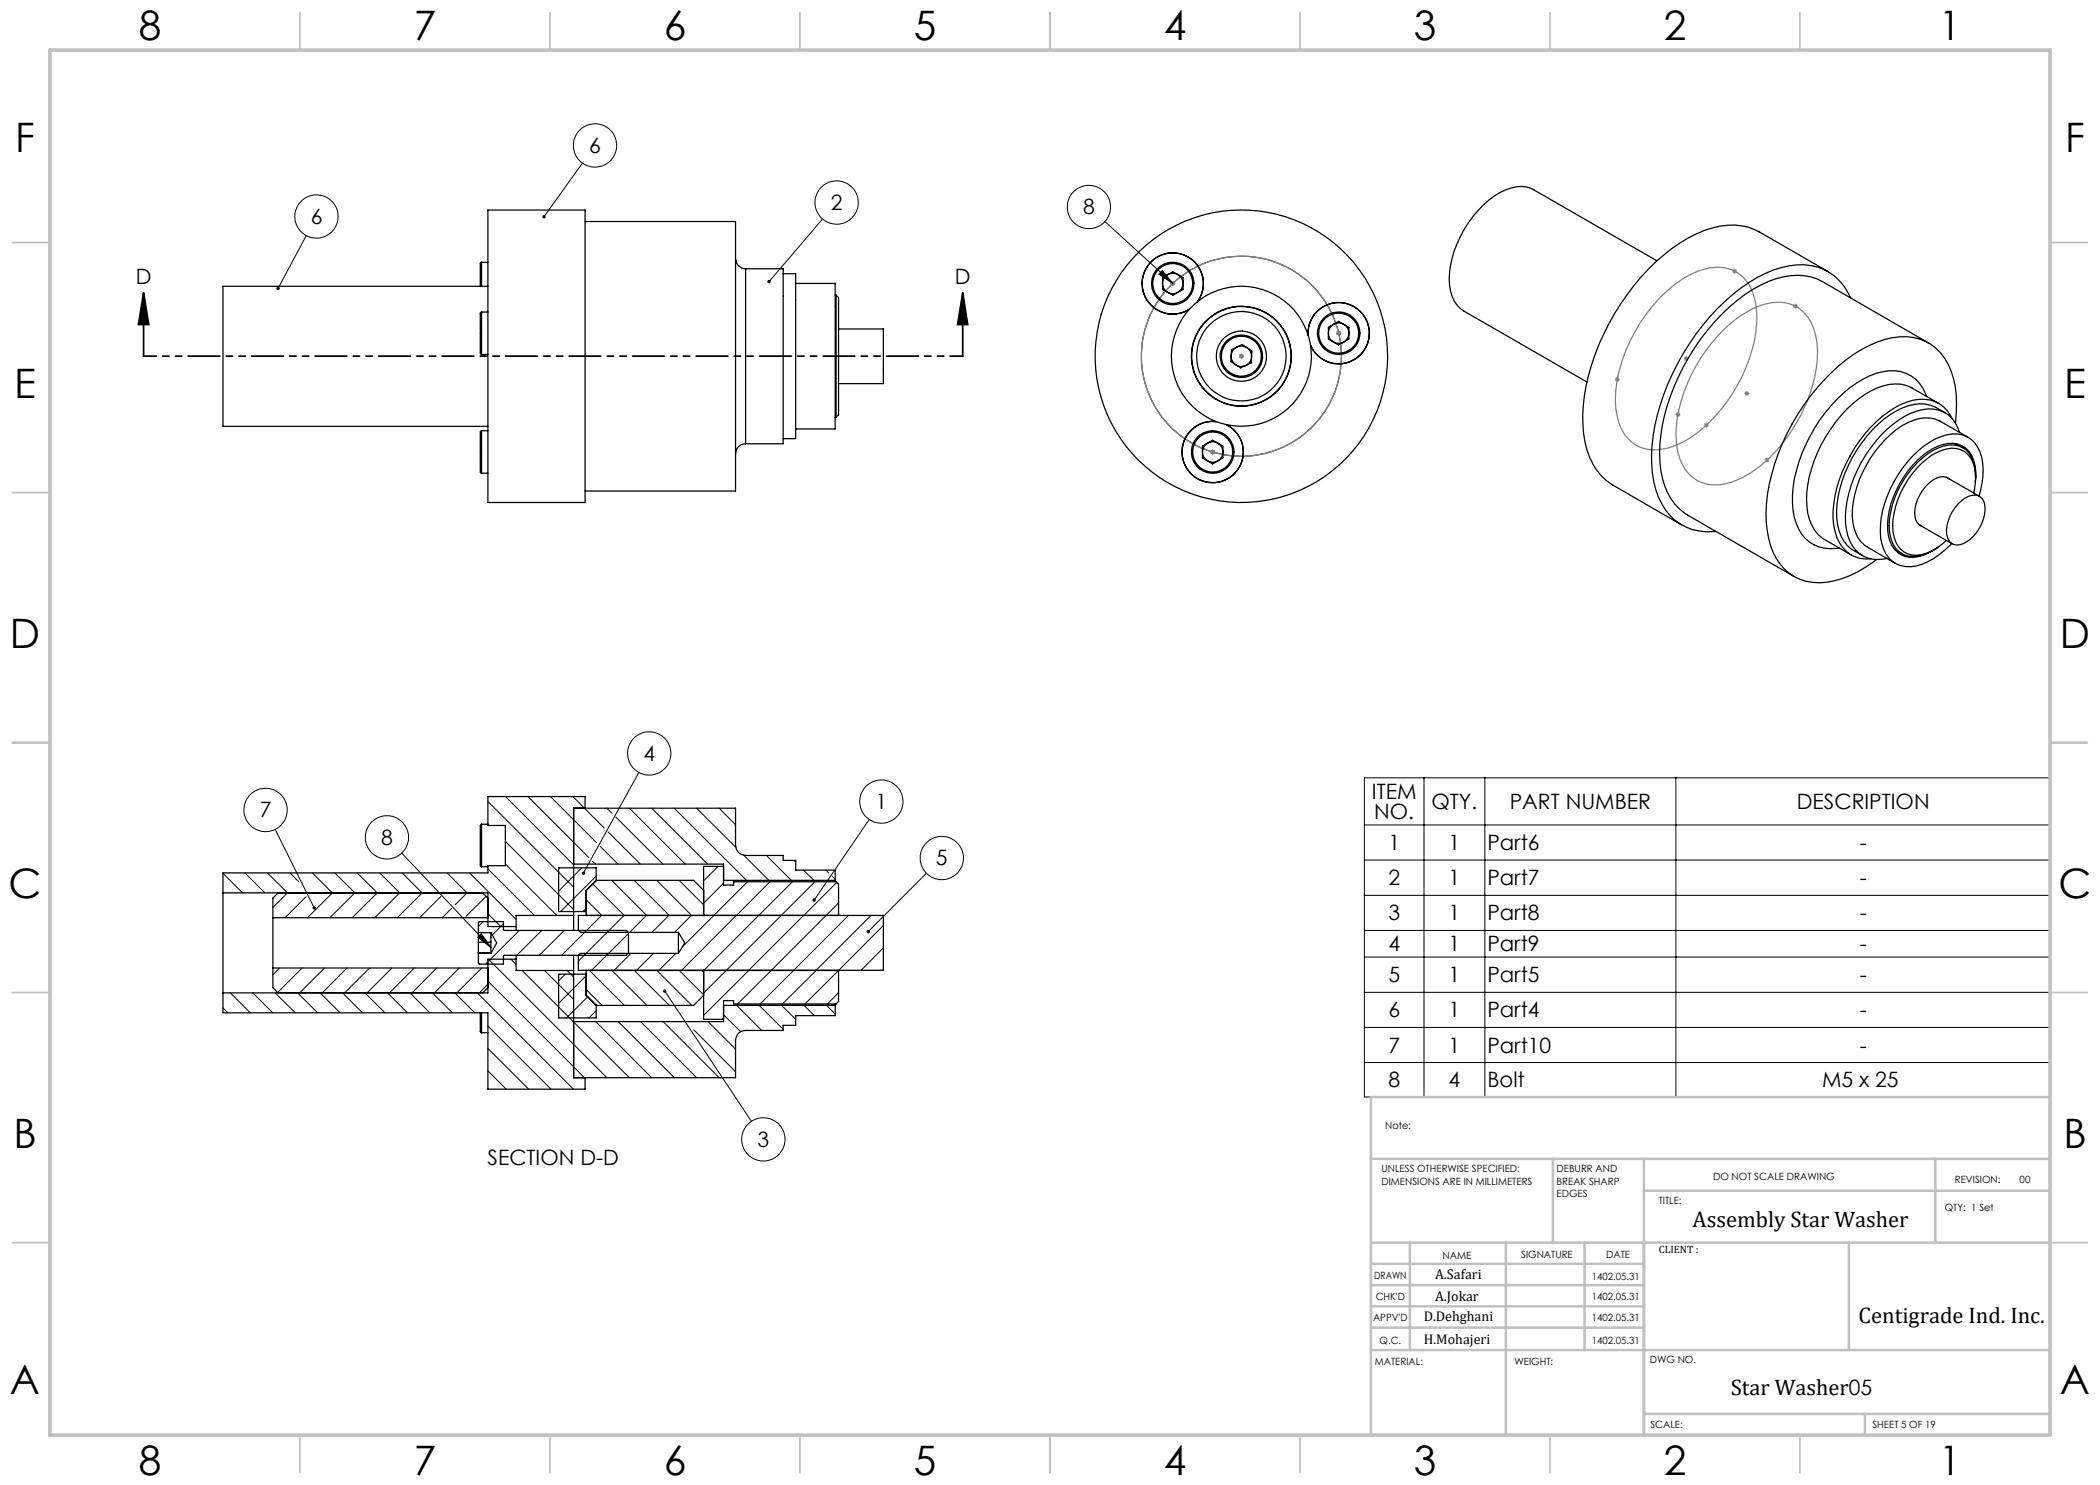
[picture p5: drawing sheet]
<svg xmlns="http://www.w3.org/2000/svg" width="420mm" height="297mm" viewBox="0 0 420 297" stroke-linecap="round" stroke-linejoin="round" font-family="sans-serif">
<g fill="none" stroke="#000" stroke-width=".2">
<path d="M116.5 32.6l-7.7 10.8M61.2 47.1l-5.6 10.6M164.5 43.8l-10.7 12.5M221 44.3l13.6 12.4M232.4 54.1l2.2 2.6-2.8-1.8zM101.1 159.3l13.6 13.7M105.6 159.3l12.2 12.2M110.1 159.3l9.2 9.3M114.6 159.3l6.3 6.3M127.8 154.5l-11.1 20.2M272.9 155.6h137.2v63.8h-137.2zM284.8 155.6v63.8"/>
<path d="M297 155.6v63.8M335.2 155.6v63.8M44.6 174.7l3.9 3.9M49 174.6l4 4M53.5 174.6l4 4M55 165.9l7.8 15.7M57.4 178.6l-2.8 2.9M58 174.6l1.7 1.7M61.2 179.3l-4.2 4.2M61.9 178.5l.1 .1M62.5 174.6l4 4M66.4 178.6l-4.9 4.9"/>
<path d="M67 174.6l4 4M70.9 178.6l-4.9 4.9M71.4 174.6l4.1 4M75.4 178.6l-5 4.9M76 174.6l3.9 4M79.9 178.6l-4.9 4.9M80.4 170.6l17.8 18.9M80.4 174.6l4 4M84.4 178.6l-5 4.9M88.2 179.3l-4.3 4.2M88.8 178.4l.1 .2M89.4 174.6l4 4"/>
<path d="M93.3 178.6l-2.2 2.3M93.9 174.6l9.3 9.3M97.2 179.3l-4 4M97.6 173.8l9.3 9.3M97.6 164.8l.3 .3M97.6 160.3l17.1 17.1M101.1 172.8l10.3 10.3M101.1 168.3l13.6 13.6M111.9 173.6l-.2 .1M116.3 173.6l-4.6 4.6M117.2 179.9l3.2 3.2M118.5 172.3l.6 .5"/>
<path d="M118.5 176.8l6.3 6.3M119.2 175.2l-7.1 7.1M120.1 169.3l3.5 3.5M121.4 161.6l1 1.1M121.6 166.4l6.5 6.4M122.3 176.1l7 7M123.2 163.4l9.4 9.4M125.9 161.6l11.2 11.2M126.8 176.1l7 7M130.4 161.6l11.1 11.2M131.3 176.1l7 7M134.8 161.6l14.5 14.5"/>
<path d="M135.8 176.1l4.9 4.9M139.3 161.6l7.9 7.9M143.6 173.3l-2.9 2.9M143.8 161.6l3.3 3.4M144.7 176.6l-4 4.1M144.7 176l.1 .1M148.7 171l5.1 5.1M149.5 176.4l-13.1 13M153.3 171.1l5 5M154 176.4l-6.7 6.7M158.5 176.4l-17.8 17.7M158.8 172.1l.3 .3"/>
<path d="M160.7 174l2.1 2.1M163 176.4l-22.3 22.2M165.2 174l.5 .6M166.5 175.3l.5 .6M167.4 176.5l-17.6 17.6M173.8 163.9l-11 16.1M185.3 174.7l-11.7 11.6M272.9 165h137.2M272.9 172h137.2M272.9 179.1h137.2M46.1 198.6l4 4M50.6 198.6l3.9 4"/>
<path d="M55 198.6l4.1 4M55.9 193.6l-1.3 1.3M59.5 198.6l4 4M60.4 193.6l-4.9 4.9M64 198.6l4 4M64.9 193.6l-4.9 4.9M68.5 198.6l4 4M69.4 193.6l-4.9 4.9M73 198.6l4 4M73.9 193.6l-4.9 4.9M77.5 198.6l4 4M78.4 193.6l-5 4.9"/>
<path d="M82 198.6l4 4M82.9 193.6l-5 4.9M86.5 198.6l4 4M87.3 193.6l-4.9 4.9M90.3 181.6l-1.9 1.9M90.9 198.6l4.1 4M91.9 193.6l-5 4.9M95.5 198.6l19.2 19.2M95.5 187.4l.8-.6 1.9 2.7zM96.3 193.6l-4.9 4.9M96.6 184.3l-.9 1M97.6 196.2l19.4 19.4"/>
<path d="M97.6 182.7l2.6 2.6M97.6 196.8l-1.7 1.7M97.6 183.4l-.2 .1M97.7 191.8l23.7 23.7M100.7 184.8l-2.2 2.2M102.2 191.8l1 1.1M103.9 186.1l-6.8 6.7M104.4 194.1l21.5 21.4M108.3 186.1l-4.9 5M108.9 194.1l5.8 5.8M112.9 186.1l-5.1 5M113.1 194.8l-1.4 1.4"/>
<path d="M113.4 194.1l1.3 1.3M115.8 183.1l-.1 .1M117.2 197.9l3.2 3.2M117.2 195.2l-5.5 5.5M117.2 181.7l-.6 .6M117.3 186.1l-5 5M117.5 199.4l-4.2 4.2M117.9 194.1l7 7M120.3 183.1l-3.4 3.4M121.7 190.7l-3.4 3.4M122.4 194.1l7 7M124.8 183.1l-9.1 9.1"/>
<path d="M125.7 186.7l-4.4 4.4M126.2 190.7l-3.4 3.4M126.9 194.1l7 7M129.3 183.1l-3.4 3.4M130.7 190.7l-3.4 3.4M131.4 194.1l7 7M133 198.2l17.3 26.1M133.8 183.1l-3.4 3.4M135.2 190.7l-3.4 3.4M135.9 194.1l4.8 4.9M138.3 183.1l-3.4 3.4M140.3 194.1l.4 .3"/>
<path d="M147.2 183.1l-10.9 11M149.8 194.1l-9.1 9M154.2 194.1l-6.7 6.7M163.2 194.1l-6.7 6.7M165.2 183.1l-10.9 11M167.7 194.1l-6.7 6.7M167.7 198.5l-2.2 2.3M167.7 180.6l-2.5 2.5M169.7 183.1l-17.7 17.7M174.2 183.1l-11 11M176.7 185.1l-9 9M176.7 189.6l-4.5 4.5"/>
<path d="M272.9 186.1h137.2M272.9 191.4h137.2M272.9 198.5h137.2M44.6 201.6l1 1M97.6 214.2l3.6 3.6M97.6 209.7l8.1 8.1M97.6 205.2l12.6 12.6M119.2 204.3l11.2 11.2M119.2 202.1l-1.4 1.5M123.6 204.3l11.3 11.2M128.1 204.3l11.2 11.2M132.6 204.3l11.2 11.2"/>
<path d="M138.7 205.9l8.4 8.4M141.6 204.3l5.5 5.5M144.7 203.6l-.3 .3M144.7 202.9l3.4 3.4M147.4 201.1l4.9 5M151.8 201.1l4.8 4.8M156.3 201.1l2.8 2.8M160.8 201.1l2.1 2M165.3 201.1l1.7 1.7M272.9 205.5h137.2M272.9 212.5h137.2"/>
<circle cx="119" cy="29.1" r="4.3"/>
<circle cx="63.3" cy="43.3" r="4.3"/>
<circle cx="167.3" cy="40.5" r="4.3"/>
<circle cx="217.8" cy="41.4" r="4.3"/>
<circle cx="129.9" cy="150.7" r="4.3"/>
<circle cx="53.1" cy="162" r="4.3"/>
<circle cx="77.4" cy="167.5" r="4.3"/>
<circle cx="176.3" cy="160.3" r="4.3"/>
<circle cx="188.3" cy="171.6" r="4.3"/>
<circle cx="152.7" cy="227.9" r="4.3"/>
</g>
<path d="M28.7 58.6l1 6.3h-2zM28.7 58.6v12.7M192.5 58.6l1 6.3h-2zM192.5 58.6v12.7" fill="none" stroke="#000" stroke-width=".35"/>
<g fill="none" stroke="#808080" stroke-width=".2">
<path d="M234.1 56.7h1M234.2 56.3l.7 .7M234.6 56.2v1M234.9 56.3l-.7 .7M346.4 54.2h1M346.6 53.9l.7 .7M346.9 53.7v1M347.3 53.9l-.7 .7M247.8 71.3h1M247.9 70.9l.7 .7M248.3 70.8v1M248.6 70.9l-.7 .7"/>
<path d="M267.2 66.6h1.1M267.4 66.3l.7 .7M267.7 66.1v1M268.1 66.3l-.7 .7M323 75.9h1M323.1 75.5l.7 .7M323.5 75.4v1M323.8 75.5l-.7 .7M336.7 71.7h1M336.9 71.4l.7 .7M337.2 71.2v1M337.6 71.4l-.7 .7"/>
<path d="M348.9 78.7h.9M349 78.3l.7 .8M349.4 78.2v1M349.7 78.3l-.7 .8M358.6 61.2h1M358.7 60.9l.7 .7M359.1 60.7v1M359.4 60.9l-.7 .7M242 90.4h1M242.2 90.1l.7 .7M242.5 89.9v1M242.9 90.1l-.7 .7"/>
<path d="M335.1 82.9h1M335.2 82.5l.8 .8M335.6 82.4v1M336 82.5l-.8 .8M340.8 85h1M340.9 84.7l.7 .7M341.3 84.5v1M341.6 84.7l-.7 .7M352.9 92h1M353.1 91.6l.7 .8M353.4 91.5v1M353.8 91.6l-.7 .8"/>
</g>
<g fill="none" stroke="#808080" stroke-width=".25">
<path d="M332.7 58.9a16.9 16.9 0 0 1 10.9-5.5 7.3 7.3 0 0 1 7.2 6 22.4 22.4 0 0 1-1.7 14.4 30.4 30.4 0 0 1-12.6 14.7 10.4 10.4 0 0 1-8.6 .9 8.6 8.6 0 0 1-4.6-7.1 27.1 27.1 0 0 1 4.4-17.1l2.5-3.6zM344.4 66.3a18.8 18.8 0 0 1 10.1-5.8 7.4 7.4 0 0 1 8.5 6.3 23.1 23.1 0 0 1-1.8 14 29.4 29.4 0 0 1-13 14.9 9.7 9.7 0 0 1-8.5 .5 9.4 9.4 0 0 1-4.5-8.4 29.5 29.5 0 0 1 6.4-18.2z"/>
<circle cx="248.3" cy="71.2" r="20"/>
</g>
<path d="M192.5 71.2h-163.8" fill="none" stroke="#000" stroke-width=".35" stroke-dasharray="6.3 1.3 1.3 1.3 1.3 1.3" stroke-dashoffset="3.8"/>
<g fill="none" stroke="#c0c0c0" stroke-width=".35">
<path d="M60 2.5v7.5M110 2.5v7.5M160 2.5v7.5M210 2.5v7.5M260 2.5v7.5M310 2.5v7.5M360 2.5v7.5M2.5 48.5h7.5M410 48.5h7.5M2.5 98.5h7.5M410 98.5h7.5M2.5 148.5h7.5"/>
<path d="M410 148.5h7.5M2.5 198.5h7.5M410 198.5h7.5M2.5 248.5h7.5M410 248.5h7.5M60 287v7.5M110 287v7.5M160 287v7.5M210 287v7.5M260 287v7.5M310 287v7.5M360 287v7.5"/>
</g>
<g fill="none" stroke="#c0c0c0" stroke-width=".5">
<path d="M410 219.4h-135.8v67.4M274.2 231.8h135.8M310.6 231.8v16.7M328.8 231.8v55.2M328.8 238.2h81.2M387.1 231.8v16.7M274.2 248.5h135.8M274.2 257h54.6M274.2 252.8h54.6M282 248.5v21.5M301.2 248.5v38.3M316.9 248.5v21.5"/>
<path d="M369.8 248.5v21.5M274.2 265.5h54.6M274.2 261.3h54.6M274.2 270h135.8M328.8 282.8h81.2M373 282.8v4.2"/>
</g>
<path d="M10 10h400v277h-400z" fill="none" stroke="#c0c0c0" stroke-width=".7"/>
<g fill="#000">
<path d="M232.4 54.1l2.2 2.6-2.8-1.8z"/>
<path d="M55.4 57.4l-.1 .4 .2 .2 .1-.3-.1 .3a.35 .35 0 0 0 .5-.3 .35 .35 0 0 0-.6-.3zM108.5 43.1l-.1 .2 .2 .3 .2-.2-.2 .2a.34 .34 0 0 0 .4 0 .34 .34 0 0 0 0-.5 .34 .34 0 0 0-.5 0zM153.5 56.1l.1 .5 .2-.3-.2 .3a.34 .34 0 0 0 .4 0 .34 .34 0 0 0 0-.5 .34 .34 0 0 0-.5 0zM95.5 187.4l.8-.6 1.9 2.7zM173.4 186.1l-.1 .2 .1 .2 .2-.2-.2 .2a.34 .34 0 0 0 .5 .1 .34 .34 0 0 0 0-.5 .34 .34 0 0 0-.5 0zM162.7 179.7a.33 .33 0 0 0-.1 .6l.2-.3-.2 .3a.34 .34 0 0 0 .6-.3 .34 .34 0 0 0-.5-.3zM132.6 198a.34 .34 0 0 0 .2 .6 .34 .34 0 0 0 .4-.4 .34 .34 0 0 0-.4-.3l.2 .3-.2-.3zM116.5 174.4a.36 .36 0 0 0 0 .6l.2-.3-.2 .3a.34 .34 0 0 0 .5-.4 .34 .34 0 0 0-.5-.2zM62.7 181.3l-.1 .1a.34 .34 0 0 0 0 .4 .34 .34 0 0 0 .4 .1l-.2-.3 .2 .3a.34 .34 0 0 0 .1-.5 .34 .34 0 0 0-.4-.1z"/>
<path d="M192.5 58.6l1 6.3h-2zM28.7 58.6l1 6.3h-2z"/>
</g>
<g fill="none" stroke="#000" stroke-width=".25">
<path d="M96.3 52.5l-.2 .2v4.6M96.3 52.5v4.8M96.3 52.5h1.3M97.6 42h19.4v58.5h-19.4zM97.6 57.3h-53v28h53M117 44.3h30.1v53.9h-30.1M147.1 51.7a2.05 2.05 0 0 0 2 2.1M149.1 53.8h7.5v35h-7.5M149.1 53.8v35M156.6 54.7h2.5v33h-2.5M159.1 56.7h7.9v29.1h-7.9M167 59h.2"/>
<path d="M167.2 59v24.5M167.2 59l.5 .5v23.5l-.5 .5M232.5 55.5l2.1-1.1 2 1.1v2.4l-2 1.2-2.1-1.2zM331.4 52.2l-24.7-14.2a6.1 6.1 0 0 0-5.6 0 20.7 20.7 0 0 0-10.3 12.2 12.7 12.7 0 0 0 .1 10.1l.6 .8 1.2 1.1 24.7 14.2M365.6 54.3l-13.7-7.9a12.6 12.6 0 0 0-11-.3 36.2 36.2 0 0 0-15.4 12.8 44.7 44.7 0 0 0-9 24.2 16.8 16.8 0 0 0 3.7 12l2.1 1.7 14 8.2M370.1 59.6a10.7 10.7 0 0 0-12.3-6.4 26.1 26.1 0 0 0-12.7 7 47.3 47.3 0 0 0-14.7 28.9 19.4 19.4 0 0 0 2.7 12.9 10.5 10.5 0 0 0 10.1 4.3M96.3 62.4l-.2 .2v8.1l.2 .2M96.3 62.4v8.5M96.3 70.9h1.3M96.3 62.4h1.3M167.7 65.8h9v10.9h-9M239.4 60.4a6.1 6.1 0 0 0-3.3-9.7 6.1 6.1 0 0 0-7.5 7 6.1 6.1 0 0 0 9.3 4.1"/>
<path d="M239.5 60.3a6.1 6.1 0 0 0-3.5-9.6 6.1 6.1 0 0 0-7.5 7 6.1 6.1 0 0 0 9.4 4.1M246.3 70l2.1-1.1 2 1.3-.1 2.4-2.2 1-1.9-1.3zM261.6 67a6.1 6.1 0 0 1 8.2-6.2 6.1 6.1 0 0 1 2.4 10 6.1 6.1 0 0 1-10.1-1.7M261.6 67.1a6.1 6.1 0 0 1 8.2-6.2 6.1 6.1 0 0 1 2.4 10 6.1 6.1 0 0 1-10.1-1.9M265.7 65.5l2-1.2 2.1 1.2v2.3l-2.1 1.2-2-1.2zM385.3 79.3a7.2 7.2 0 0 0-8.7-5 19.8 19.8 0 0 0-10.3 6.8 31.2 31.2 0 0 0-7.8 17.9 11.8 11.8 0 0 0 2.5 8.7 7.2 7.2 0 0 0 6.8 1.9M385.7 68.6l-21.2-12.3a12.3 12.3 0 0 0-10.9 0 35.7 35.7 0 0 0-15.7 15 38.9 38.9 0 0 0-6 19.5 14.5 14.5 0 0 0 4 11l1.6 1.2 21.3 12.3M96.3 86.1l-.2 .3v8.1l.2 .1M96.3 86.1v8.5M96.3 94.6h1.3M96.3 86.1h1.3M149.1 88.8a1.99 1.99 0 0 0-2 2"/>
<path d="M167 83.5h.2M240.5 89.2l2-1.2 2.1 1.2v2.4l-2.1 1.2-2-1.2zM243.2 84.3a6.1 6.1 0 0 0-6.6 7.9 6.1 6.1 0 0 0 9.9 2.9 6.1 6.1 0 0 0-1.2-10.2M243.3 84.3a6.1 6.1 0 0 0-6.6 7.9 6.1 6.1 0 0 0 9.8 2.9 6.1 6.1 0 0 0-1.3-10.2M387.7 80.7l-5.3-3.1a8.4 8.4 0 0 0-8.1 .5 27.3 27.3 0 0 0-12.5 17.3 14.1 14.1 0 0 0 1.1 10.6l1.4 1.5 5.9 3.5M389 82.5a7.8 7.8 0 0 0-8.5-.9 23.2 23.2 0 0 0-10.8 11.4 20.5 20.5 0 0 0-2.2 11.9 7.7 7.7 0 0 0 5 6.2M389.3 95.5l6.6 3.8M389.8 95.8a2.6 2.6 0 0 0-3.3 .3 7.8 7.8 0 0 0-3.3 8l.3 .5 .9 .6M390.4 83.7a6.7 6.7 0 0 0-9-3.3 23.1 23.1 0 0 0-11.4 10.8 23.1 23.1 0 0 0-3.3 13.9 7.6 7.6 0 0 0 4.2 6.2l1 .4 2.3 .1M391.1 84.6a20.8 20.8 0 0 0-1.5-11.8 9.9 9.9 0 0 0-11.2-5.2 25.9 25.9 0 0 0-13.7 8.5 42.3 42.3 0 0 0-11.5 26.3 17.2 17.2 0 0 0 2.8 10.4 9.9 9.9 0 0 0 10.9 3.4 22.5 22.5 0 0 0 8.4-4.3M391.1 88.7l1.5 .9M391.9 86.5a6.2 6.2 0 0 0-8.5-4.3 20 20 0 0 0-10.3 8.8 24 24 0 0 0-4 13.7 7.8 7.8 0 0 0 3.6 6.6 6.5 6.5 0 0 0 4.7 .4"/>
<path d="M393.6 87.5l-5.6-3.3a6.6 6.6 0 0 0-6.4 .3 20.9 20.9 0 0 0-9.1 10 17.1 17.1 0 0 0-1.7 11.1 5.9 5.9 0 0 0 2.7 3.8l5.6 3.3M394.8 98.6a9.9 9.9 0 0 0-.7-7.1 4.4 4.4 0 0 0-5.7-1.4 15.9 15.9 0 0 0-8.3 8.5 12.6 12.6 0 0 0-1 9.7 4.5 4.5 0 0 0 6.2 2.4 12.4 12.4 0 0 0 4-2.6M395.1 96.4a8.4 8.4 0 0 0-1.3-6.2 5 5 0 0 0-6.1-1 18.3 18.3 0 0 0-9.5 11.7 11.4 11.4 0 0 0 .2 8.2 4.8 4.8 0 0 0 6.6 1.8l2.6-1.4M395.1 95.6a6.4 6.4 0 0 0-2.6-6.1 6 6 0 0 0-5.7 .5 19 19 0 0 0-9 15.1 6.4 6.4 0 0 0 2.3 5.5 6.2 6.2 0 0 0 6.7-.7M395.8 99.2a14.2 14.2 0 0 0 .2-8.9 5.5 5.5 0 0 0-7.7-3 19.9 19.9 0 0 0-10.2 10.4 17.1 17.1 0 0 0-1.7 11.1 5.6 5.6 0 0 0 8 4.1 16.8 16.8 0 0 0 5.9-4.2M378.9 109.9l1.5 .8M383.8 104.9l6.6 3.9M391.6 100.8a4.1 4.1 0 0 1 4-1.7 3.1 3.1 0 0 1 1.3 3.8 7.9 7.9 0 0 1-5 6.1 2.14 2.14 0 0 1-2.6-2.2 8.2 8.2 0 0 1 2.3-6zM44.6 178.6v20M44.6 178.6h53v6.7h5.6M96.3 164.8l-.2 .3v8.1l.2 .2M96.3 164.8v8.6"/>
<path d="M96.3 173.4h1.3M96.3 164.8h1.3M97.6 179.6l-1-1h-41l-1 1v3.9M114.7 172.8h30v4.2h2v-.6h20.5l.5 .4v6.3M117 161.6v-2.3h-19.4v5.8h3.5v8h-3.5v1.5h-53v4M117.2 178.1l2-2v-2.5h-7.5v8.7h5.5M117.2 178.1v5M117.2 178.1l2-2h19.5l2 2M144.7 176.1h22.3M144.7 173.3h-4v9.8M167 176.1v-2.1h-7.9v-1.9h-2.5v-1h-7.5a2.05 2.05 0 0 1-2-2v-7.5h-32.4v21.5M167 176.1v.3"/>
<path d="M44.6 198.6v4h53v15.2h19.4v-2.3M54.6 183.5v10.1M54.6 193.6v3.9l1 1h41l1-1M54.6 193.6h43M54.6 183.5h43M95.7 190.6h2.5M95.7 186.5h2.5M95.7 190.5h2.5M95.7 188.5h2.5M95.8 184.4l4.9-.1v1.6l.1 .2h24.4l.5 .4v4.1l-.5 .5h-24.3l-.2 .1v1.6h-4.9l-.1-.2v-8.1zM98.2 190.6h.1M98.2 186.5h.1"/>
<path d="M98.2 186.5v4.1M98.2 186.5l1.1 2.1-1.1 2M103.2 185.3v.8M103.2 191.1v.7M103.2 191.8h-5.6v6.8h-53M103.2 191.8v2.3h11.5M114.7 183.1v3M114.7 191.1v3M114.7 194.1v21.4h32.4v-7.4a1.99 1.99 0 0 1 2-2h7.5v-1h2.5v-2h7.9v-2M114.7 183.1h-11.5v2.2M115.7 186.1v-3h61v11h-61v-3M115.7 186.1l.4 .4h19.6"/>
<path d="M117.2 183.1h.1M117.2 194.1h50.5M117.2 194.8h-5.5v8.8h7.5v-2.6l-2-2M117.2 194.1v5M117.2 199.1l2 2h19.5l2-2M135.7 186.5v4.2M135.7 190.7h-19.6l-.4 .4M135.7 186.5l1.2 2.1-1.2 2.1M140.7 183.1h.1M140.7 194.1v9.8h4M167.7 183.1h.1M167.7 194.1v6.2l-.5 .5h-20.5v-.7h-2v4.2h-30"/>
<path d="M96.1 202.6v3.7l.2 .2M96.3 202.6v3.9M96.3 206.5h1.3M144.7 201.1h22.3M167 200.8v.3"/>
<circle cx="234.5" cy="56.7" r="4.3"/>
<circle cx="234.5" cy="56.7" r="4"/>
<circle cx="234.6" cy="56.7" r="2.04"/>
<circle cx="248.3" cy="71.3" r="10"/>
<circle cx="248.3" cy="71.2" r="2.03"/>
<circle cx="248.3" cy="71.2" r="9.9"/>
<circle cx="248.3" cy="71.3" r="29.3"/>
<circle cx="248.3" cy="71.2" r="9"/>
<circle cx="248.3" cy="71.3" r="4.2"/>
<circle cx="248.3" cy="71.2" r="4"/>
<circle cx="248.3" cy="71.2" r="5"/>
<circle cx="248.3" cy="71.2" r="14"/>
<circle cx="267.7" cy="66.6" r="2.04"/>
<circle cx="267.7" cy="66.6" r="4.3"/>
<circle cx="267.7" cy="66.6" r="4"/>
<circle cx="242.5" cy="90.4" r="4"/>
<circle cx="242.5" cy="90.4" r="2.04"/>
<circle cx="242.5" cy="90.4" r="4.3"/>
</g>
<g font-size="8.1">
<text x="27.8" y="8">8</text>
<text x="82.8" y="8">7</text>
<text x="132.8" y="8">6</text>
<text x="182.8" y="8">5</text>
<text x="232.8" y="8">4</text>
<text x="282.8" y="8">3</text>
<text x="332.8" y="8">2</text>
<text x="387.8" y="8">1</text>
<text x="3" y="30.4">F</text>
<text x="413" y="30.4">F</text>
<text x="2.8" y="79.6">E</text>
<text x="412.8" y="79.6">E</text>
<text x="2" y="129.6">D</text>
<text x="412" y="129.6">D</text>
<text x="1.7" y="179.6">C</text>
<text x="411.7" y="179.6">C</text>
<text x="2.7" y="229.6">B</text>
<text x="412.7" y="229.6">B</text>
<text x="2" y="278.9">A</text>
<text x="412" y="278.9">A</text>
<text x="27.8" y="295">8</text>
<text x="82.8" y="295">7</text>
<text x="132.8" y="295">6</text>
<text x="182.8" y="295">5</text>
<text x="232.8" y="295">4</text>
<text x="282.8" y="295">3</text>
<text x="332.8" y="295">2</text>
<text x="387.8" y="295">1</text>
</g>
<g font-size="4.5">
<text x="338.5" y="245.3">Assembly Star Washer</text>
<text x="371.7" y="264.6">Centigrade Ind. Inc.</text>
<text x="346.2" y="279">Star Washer05</text>
</g>
<g font-size="4.2">
<text x="117.8" y="30.6">6</text>
<text x="166.2" y="42">2</text>
<text x="62.1" y="44.8">6</text>
<text x="216.6" y="42.9">8</text>
<text x="27.2" y="56.9">D</text>
<text x="191" y="56.9">D</text>
<text x="128.7" y="152.1">4</text>
<text x="175.1" y="161.8">1</text>
<text x="274.4" y="159.7">ITEM</text>
<text x="286.3" y="161.8">QTY.</text>
<text x="302" y="161.8">PART NUMBER</text>
<text x="359.4" y="161.8">DESCRIPTION</text>
<text x="51.9" y="163.4">7</text>
<text x="274.8" y="163.8">NO.</text>
<text x="76.2" y="168.9">8</text>
<text x="187.2" y="173.1">5</text>
<text x="277.7" y="170">1</text>
<text x="289.7" y="170">1</text>
<text x="297.5" y="170">Part6</text>
<text x="371.9" y="170">-</text>
<text x="277.7" y="177.1">2</text>
<text x="289.7" y="177.1">1</text>
<text x="297.5" y="177.1">Part7</text>
<text x="371.9" y="177.1">-</text>
<text x="277.7" y="184.1">3</text>
<text x="289.7" y="184.1">1</text>
<text x="297.5" y="184.1">Part8</text>
<text x="371.9" y="184.1">-</text>
<text x="277.7" y="190.3">4</text>
<text x="289.7" y="190.3">1</text>
<text x="297.5" y="190.3">Part9</text>
<text x="371.9" y="190.3">-</text>
<text x="277.7" y="196.5">5</text>
<text x="289.7" y="196.5">1</text>
<text x="297.5" y="196.5">Part5</text>
<text x="371.9" y="196.5">-</text>
<text x="277.7" y="203.5">6</text>
<text x="289.7" y="203.5">1</text>
<text x="297.5" y="203.5">Part4</text>
<text x="371.9" y="203.5">-</text>
<text x="277.7" y="210.5">7</text>
<text x="289.7" y="210.5">1</text>
<text x="297.5" y="210.5">Part10</text>
<text x="371.9" y="210.5">-</text>
<text x="277.7" y="217.5">8</text>
<text x="289.7" y="217.5">4</text>
<text x="297.5" y="217.5">Bolt</text>
<text x="364.4" y="217.5">M5 x 25</text>
<text x="97.5" y="233">SECTION D-D</text>
<text x="151.5" y="229.3">3</text>
</g>
<g font-size="2.8">
<text x="287" y="255.9">A.Safari</text>
<text x="287" y="260.1">A.Jokar</text>
<text x="284.7" y="264.2">D.Dehghani</text>
<text x="284.7" y="268.7">H.Mohajeri</text>
</g>
<text font-size="2.1" x="331.8" y="250.7">CLIENT :</text>
<g font-size="2">
<text x="277" y="225.8">Note:</text>
<text x="276.3" y="234.5">UNLESS OTHERWISE SPECIFIED:</text>
<text x="276.3" y="237">DIMENSIONS ARE IN MILLIMETERS</text>
<text x="311.3" y="234.5">DEBURR AND</text>
<text x="311.3" y="237">BREAK SHARP</text>
<text x="311.3" y="239.5">EDGES</text>
<text x="342.6" y="236">DO NOT SCALE DRAWING</text>
<text x="391" y="236.6">REVISION:</text>
<text x="403.9" y="236.6">00</text>
<text x="331.8" y="240.8">TITLE:</text>
<text x="389" y="242.2">QTY: 1 Set</text>
<text x="288.5" y="251.7">NAME</text>
<text x="304.2" y="251.7">SIGNATURE</text>
<text x="321.2" y="251.7">DATE</text>
<text x="274.8" y="255.9">DRAWN</text>
<text x="318.4" y="256">1402.05.31</text>
<text x="275.1" y="260.1">CHK'D</text>
<text x="318.4" y="260.1">1402.05.31</text>
<text x="274.6" y="264.2">APPV'D</text>
<text x="275.9" y="268.7">Q.C.</text>
<text x="318.4" y="264.2">1402.05.31</text>
<text x="318.4" y="268.7">1402.05.31</text>
<text x="275" y="273">MATERIAL:</text>
<text x="302.9" y="273">WEIGHT:</text>
<text x="330" y="272.5">DWG NO.</text>
<text x="330.1" y="285.6">SCALE:</text>
<text x="374.5" y="285.6">SHEET 5 OF 19</text>
</g>
</svg>
